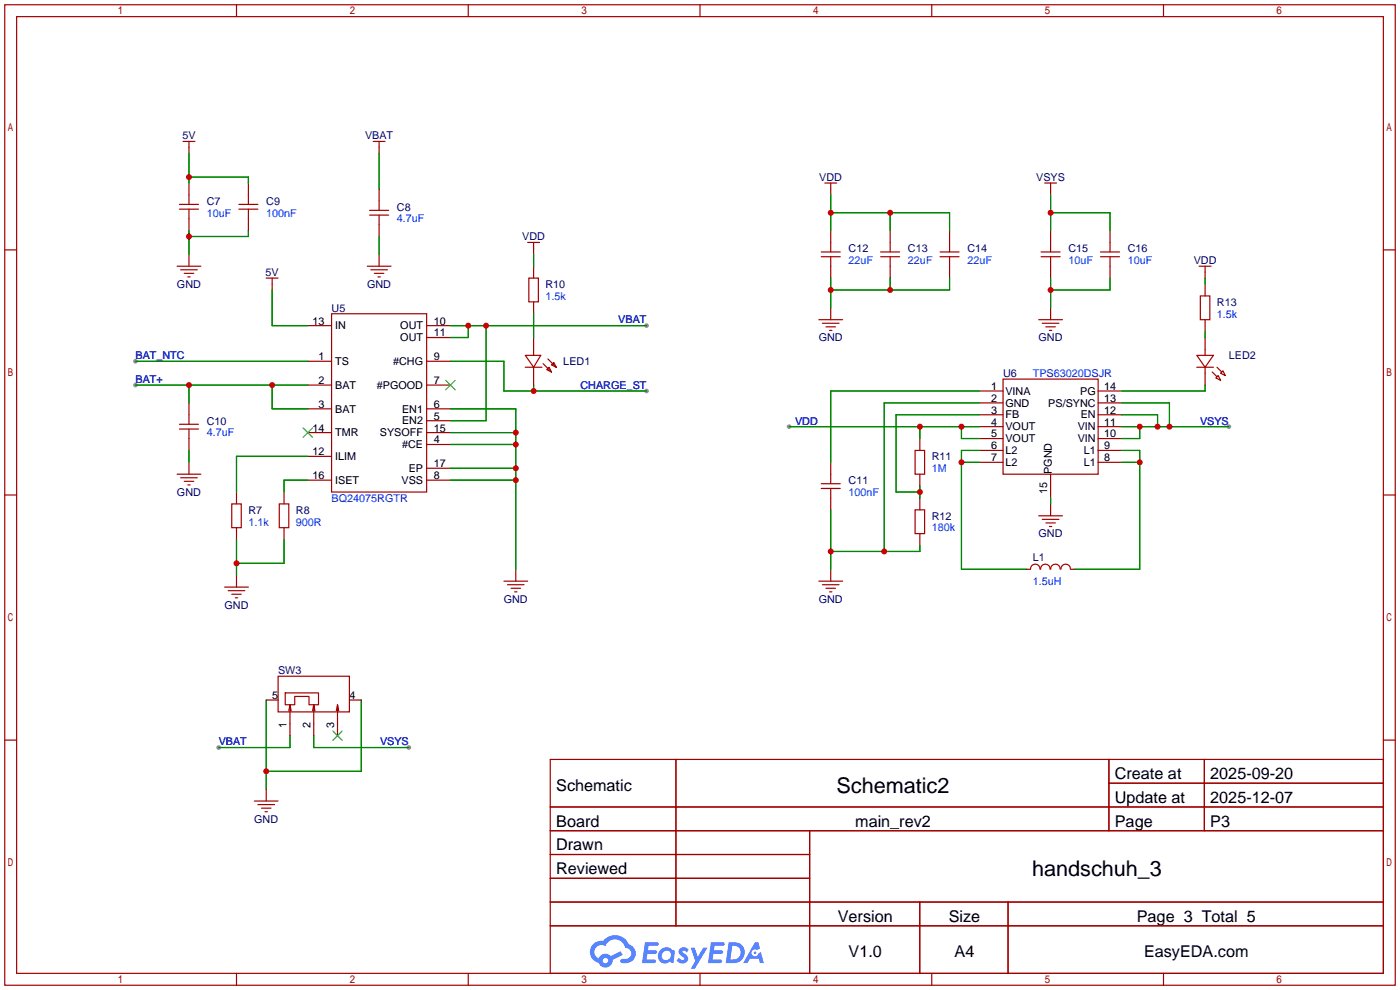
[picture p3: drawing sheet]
<svg xmlns="http://www.w3.org/2000/svg" width="299mm" height="212mm" viewBox="0 0 299 212" stroke-linecap="round" stroke-linejoin="round" font-family="sans-serif">
<g fill="#999">
<circle cx="29" cy="77.2" r=".51"/>
<circle cx="138.2" cy="69.6" r=".51"/>
<circle cx="29" cy="82.3" r=".51"/>
<circle cx="168.7" cy="91.2" r=".51"/>
<circle cx="262.6" cy="91.2" r=".51"/>
<circle cx="46.7" cy="159.8" r=".51"/>
<circle cx="87.4" cy="159.8" r=".51"/>
<circle cx="138.2" cy="83.6" r=".51"/>
</g>
<g fill="none" stroke="#a10000" stroke-width=".25">
<path d="M1 1h297.2v209.6h-297.2zM3.6 3.6h292.1v204.4h-292.1zM50.5 1v2.6M100.1 1v2.6M149.6 1v2.6M199.1 1v2.6M248.7 1v2.6M1 53.4h2.6M295.7 53.4h2.5M1 105.8h2.6M295.7 105.8h2.5M1 158.2h2.6"/>
<path d="M295.7 158.2h2.5M117.6 162.3h178.1v45.7h-178.1zM117.6 172.5h178.1M117.6 177.5h178.1M144.5 162.3v35.6M173 177.5v30.5M237 162.3v15.2M237 167.4h58.7M257.4 162.3v15.2M117.6 182.6h55.4M117.6 192.8h178.1M117.6 187.7h55.4"/>
<path d="M117.6 197.9h178.1M196.6 192.8v15.2M215.4 192.8v15.2M50.5 208v2.6M100.1 208v2.6M149.6 208v2.6M199.1 208v2.6M248.7 208v2.6"/>
</g>
<g fill="#5487ff">
<path d="M145.3 202.7a1.3 1.3 0 0 1 1.9 .3l-.4 .6a.54 .54 0 0 0-.9-.2l.1 .2a1.34 1.34 0 0 1 .9 1.8 1.47 1.47 0 0 1-2.3-.1l.5-.6 .8 .5a.31 .31 0 0 0 .4-.3 .31 .31 0 0 0-.3-.4 1.12 1.12 0 0 1-.7-1.8z"/>
<path d="M147.6 202.5h.9l.6 2 1.2-2h.9l-2.7 4.6h-.9l1-1.7z"/>
<path d="M137.8 201.4h1.7a1.31 1.31 0 0 1 1.2 .2 .4 .4 0 0 1-.3 .5l-1.8 .1-.1 .9h1.6a.4 .4 0 0 1 .4 .4 .4 .4 0 0 1-.5 .4h-1.6l-.2 1.2h1.4a.46 .46 0 0 1 .5 0 .46 .46 0 0 1 .1 .5l-.4 .2h-2.6z"/>
<path d="M151.9 201.4h1.7a1.32 1.32 0 0 1 1.2 .2 .39 .39 0 0 1-.3 .5l-1.8 .1-.1 .9h1.6a.4 .4 0 0 1 .4 .4 .4 .4 0 0 1-.4 .4h-1.7l-.2 1.2h1.4a.46 .46 0 0 1 .5 0 .46 .46 0 0 1 .1 .5l-.4 .2h-2.6z"/>
<path d="M161.3 201.4h.8l.3 1.3-.6 .4a.75 .75 0 0 0-1.1 .3 .75 .75 0 0 0 .5 1 .75 .75 0 0 0 .9-.7l.5-.2 .6 2.3h-.8l-.3-.9h-1.8l-.5 .9h-1z"/>
<path d="M155.7 201.4l-.6 4.4h1.5a2.27 2.27 0 0 0 2.6-2.2 2.27 2.27 0 0 0-2.7-2.2zM156.5 202.1a1.5 1.5 0 0 1 1.8 1.6 1.5 1.5 0 0 1-1.9 1.4h-.3z"/>
<path d="M141.2 203a1.6 1.6 0 0 0-.3 2.3 1.6 1.6 0 0 0 2.3 .2l.7 .3 .3-2.4-.1-.3-.5-.1a1.58 1.58 0 0 0-2.4 0zM141.8 203.5a.98 .98 0 0 1 1.6 .4 .98 .98 0 0 1-1.1 1.3 .94 .94 0 0 1-.9-.7 .94 .94 0 0 1 .4-1z"/>
<path d="M126.8 201.8a2.37 2.37 0 0 0 1.1 4 1.54 1.54 0 0 0 1.8 1 1.54 1.54 0 0 0 1.2-1.6l2.2-1.1-.5-.8-2 1a1.57 1.57 0 0 0-2.7 .5 1.5 1.5 0 0 1-.7-2.1 1.5 1.5 0 0 1 2.2-.5 2.23 2.23 0 0 1 2.3-1.4 2.23 2.23 0 0 1 2 1.8 1.16 1.16 0 0 1 1.2 1.1 1.16 1.16 0 0 1-1.1 1.2h-.7a.47 .47 0 0 0-.5 .4 .47 .47 0 0 0 .4 .5 2.17 2.17 0 0 0 2.5-.9 2.17 2.17 0 0 0-.3-2.7l-.8-.4a3.2 3.2 0 0 0-5.5-.7l-1.1 .1zM128.8 205.3a.6 .6 0 0 1 1.2 0 .6 .6 0 0 1-1.2 0z"/>
<circle cx="161.4" cy="203.6" r=".28"/>
</g>
<g fill="none" stroke="#a10000" stroke-width=".25">
<path d="M39.1 30.2h2.6M40.4 30.2v2.6M40.4 39.1v4.6M53.1 39.1v4.6M79.8 30.2h2.5M81 30.2v2.6M176.3 39.1h2.5M177.5 39.1v2.6M223.3 39.1h2.5M224.5 39.1v2.6M37.8 56.9h5.1M38.4 43.7h4"/>
<path d="M38.4 44.7h4M38.6 57.7h3.6M39.4 58.4h2M40.1 59.2h.5M40.4 44.7v4.6M40.4 54.4v2.5M51.1 43.7h4M51.1 44.7h4M53.1 44.7v4.6M56.9 59.4h2.5M58.2 59.4v2.6M78.5 56.9h5.1"/>
<path d="M79 45h4.1M79 46h4.1M79.2 57.7h3.6M80 58.4h2M80.8 59.2h.5M81 40.4v4.6M81 46v4.5M81 54.4v2.5M112.8 51.8h2.5M113 59.4h2.1v5.1h-2.1zM114 51.8v2.6M114 56.9v2.5"/>
<path d="M175.5 53.8h4.1M175.5 54.9h4.1M177.5 49.3v4.5M177.5 54.9v4.5M188.2 53.8h4.1M188.2 54.9h4.1M190.2 49.3v4.5M190.2 54.9v4.5M200.9 53.8h4.1M200.9 54.9h4.1M202.9 49.3v4.5M202.9 54.9v4.5"/>
<path d="M222.5 53.8h4.1M222.5 54.9h4.1M224.5 49.3v4.5M224.5 54.9v4.5M235.2 53.8h4.1M235.2 54.9h4.1M237.2 49.3v4.5M237.2 54.9v4.5M256.3 56.9h2.5M257.6 56.9v2.5M65.8 77.2h5.1M65.8 69.6h5.1"/>
<path d="M70.9 67.1h20.3v38.1h-20.3zM91.2 77.2h5.1M91.2 69.6h5.1M91.2 72.1h5.1M112.3 75.9h3.3l-1.6 2.6zM112.3 78.5h3.5M114 64.5v2.6M114 72.1v3.8M114 78.5v3.8M116.1 77.7l1.8 1.8M116.8 79l.5-.5 .6 1zM117.1 76.7l1.8 1.8"/>
<path d="M117.9 78l.5-.5 .5 1zM175 68.3h5.1M175.8 69.1h3.5M176.5 69.8h2.1M177.3 70.6h.5M177.5 65.8v2.5M222 68.3h5.1M222.8 69.1h3.5M223.5 69.8h2.1M224.3 70.6h.5M224.5 65.8v2.5M255.8 75.9h3.5l-1.7 2.6z"/>
<path d="M255.8 78.5h3.5M256.5 63.2h2.1v5.1h-2.1zM257.6 60.7v2.5M257.6 68.3v2.6M257.6 72.1v3.8M257.6 78.5v3.8M259.1 79.5l1 1M260.1 78.5l1 1M260.9 79.8l.5-.6 .5 1.1zM38.4 90.7h4M38.4 91.7h4M40.4 86.1v4.6"/>
<path d="M40.4 91.7v4.6M40.4 98.8v2.5M65.8 82.3h5.1M65.8 87.4h5.1M65.8 97.5h5.1M65.8 92.5h5.1M91.2 82.3h5.1M91.2 87.4h5.1M91.2 95h5.1M91.2 89.9h5.1M91.2 92.5h5.1M177.5 98.8v4.6"/>
<path d="M195.6 96.3h2v5h-2zM196.6 93.7v2.6M209.3 83.6h5.1M209.3 86.1h5.1M209.3 88.6h5.1M209.3 91.2h5.1M209.3 93.7h5.1M209.3 96.3h5.1M209.3 98.8h5.1M214.4 81h20.3v20.3h-20.3zM234.7 83.6h5.1M234.7 86.1h5.1"/>
<path d="M234.7 88.6h5.1M234.7 91.2h5.1M234.7 93.7h5.1M234.7 96.3h5.1M234.7 98.8h5.1M259.8 80.8l.5-.5 .6 1zM37.8 101.3h5.1M38.6 102.1h3.6M39.4 102.9h2M40.1 103.6h.5M49.5 107.7h2.1v5.1h-2.1zM50.5 105.2v2.5"/>
<path d="M50.5 112.8v2.5M59.7 107.7h2v5.1h-2zM60.7 105.2v2.5M60.7 112.8v2.5M65.8 102.6h5.1M91.2 102.6h5.1M91.2 100.1h5.1M175.5 103.4h4.1M175.5 104.4h4.1M177.5 104.4v4.6M195.6 109h2v5h-2zM196.6 101.3v2.6"/>
<path d="M196.6 106.4v2.6M196.6 114v2.6M222 110.2h5.1M222.8 111h3.5M223.5 111.8h2.1M224.3 112.5h.5M224.5 101.3v5.1M224.5 107.7v2.5M48 125.5h5.1M48.8 126.2h3.5M49.5 127h2.1M50.3 127.8h.5"/>
<path d="M50.5 122.9v2.6M107.7 124.2h5.1M108.5 125h3.5M109.2 125.7h2.1M110 126.5h.5M110.2 121.7v2.5M175 124.2h5.1M175.8 125h3.5M176.5 125.7h2.1M177.3 126.5h.5M177.5 121.7v2.5M222.3 121.7a1.01 1.01 0 0 0-1-1.1 1.01 1.01 0 0 0-1.1 1.1h-.7"/>
<path d="M222.4 121.7a1.01 1.01 0 0 1 1-1.1 1.01 1.01 0 0 1 1 1.1M224.6 121.7a1.01 1.01 0 0 1 1-1.1 1.01 1.01 0 0 1 1 1.1M226.7 121.7a1.01 1.01 0 0 1 1.1-1.1 1.01 1.01 0 0 1 1 1.1M228.9 121.7h.7M56.9 149.6h2.5M59.4 144.5h15.3v7.6h-15.3zM61 148.1h7.1v2.5h-2.1v-1.8h-3v1.8h-2zM62 150.6l-.3 1.3M62.2 151.9l-.2-1.3v6.6M67.1 150.6l-.3 1.3M67.3 151.9l-.2-1.3v6.6M72.1 150.6l-.2 1.3"/>
<path d="M72.4 151.9l-.3-1.3v6.6M74.7 149.6h2.5M54.4 171.2h5M55.1 172h3.6M55.9 172.7h2M56.6 173.5h.5M56.9 168.7v2.5"/>
</g>
<path d="M64.8 91.4l2 2.1M66.8 91.4l-2 2.1M95.2 81.3l2.1 2M97.3 81.3l-2.1 2M71.1 156.2l2.1 2M73.2 156.2l-2.1 2" fill="none" stroke="#3c3" stroke-width=".25"/>
<g fill="none" stroke="#008700" stroke-width=".25">
<path d="M40.4 32.8v6.3M40.4 37.8h12.7v1.3M81 32.8v7.6M40.4 49.3v5.1M53.1 49.3v1.2h-12.7M81 50.5v3.9M114 54.4v2.5M177.5 41.7v7.6M177.5 59.4v6.4M177.5 45.5h25.4v3.8M190.2 45.5v3.8M190.2 59.4v2.6"/>
<path d="M202.9 59.4v2.6h-25.4M224.5 41.7v7.6M224.5 59.4v6.4M224.5 45.5h12.7v3.8M237.2 59.4v2.6h-12.7M257.6 59.4v1.3M29 77.2h36.8M58.2 62v7.6h7.6M96.3 77.2h11.4v6.4h30.5M96.3 69.6h41.9M100.1 69.6v2.5h-3.8M103.9 69.6v20.3h-7.6"/>
<path d="M114 67.1v5M257.6 70.9v1.2M29 82.3h36.8M40.4 82.3v3.8M40.4 96.3v2.5M58.2 82.3v5.1h7.6M65.8 97.5h-15.3v7.7M96.3 92.5h13.9M96.3 87.4h13.9v34.3M96.3 95h13.9M114 82.3v1.3M168.7 91.2h40.6"/>
<path d="M196.6 91.2v2.5M205.5 91.2v2.5h3.8M205.5 98.8h3.8M209.3 96.3h-3.8v25.4h14M209.3 88.6h-17.8v16.6h5.1M209.3 83.6h-31.8v15.2M209.3 86.1h-20.3v31.8M239.8 91.2h22.8M239.8 88.6h7.6v2.6M239.8 86.1h10.1v5.1M239.8 96.3h3.8v25.4h-14M239.8 98.8h3.8"/>
<path d="M243.6 91.2v2.5h-3.8M257.6 82.3v1.3h-17.8M50.5 115.3v7.6M60.7 115.3v5.1h-10.2M65.8 102.6h-5.1v2.6M96.3 100.1h13.9M96.3 102.6h13.9M177.5 109v12.7M196.6 103.9v2.5M196.6 116.6v1.3h-19.1M224.5 106.4v1.3M56.9 149.6v19.1"/>
<path d="M62 157.2v2.6h-15.3M67.1 157.2v2.6h20.3M77.2 149.6v15.2h-20.3"/>
</g>
<g fill="#c00">
<circle cx="110.2" cy="92.5" r=".63"/>
<circle cx="110.2" cy="95" r=".63"/>
<circle cx="110.2" cy="100.1" r=".63"/>
<circle cx="110.2" cy="102.6" r=".63"/>
<circle cx="50.5" cy="120.4" r=".63"/>
<circle cx="103.9" cy="69.6" r=".63"/>
<circle cx="100.1" cy="69.6" r=".63"/>
<circle cx="58.2" cy="82.3" r=".63"/>
<circle cx="40.4" cy="82.3" r=".63"/>
<circle cx="205.5" cy="91.2" r=".63"/>
<circle cx="196.6" cy="91.2" r=".63"/>
<circle cx="196.6" cy="105.2" r=".63"/>
<circle cx="177.5" cy="117.9" r=".63"/>
<circle cx="189" cy="117.9" r=".63"/>
<circle cx="205.5" cy="98.8" r=".63"/>
<circle cx="243.6" cy="98.8" r=".63"/>
<circle cx="243.6" cy="91.2" r=".63"/>
<circle cx="247.4" cy="91.2" r=".63"/>
<circle cx="249.9" cy="91.2" r=".63"/>
<circle cx="177.5" cy="62" r=".63"/>
<circle cx="190.2" cy="62" r=".63"/>
<circle cx="177.5" cy="45.5" r=".63"/>
<circle cx="190.2" cy="45.5" r=".63"/>
<circle cx="224.5" cy="45.5" r=".63"/>
<circle cx="224.5" cy="62" r=".63"/>
<circle cx="56.9" cy="164.8" r=".63"/>
<circle cx="40.4" cy="50.5" r=".63"/>
<circle cx="114" cy="83.6" r=".63"/>
<circle cx="40.4" cy="37.8" r=".63"/>
</g>
<g font-size="4.6">
<text x="178.8" y="169.4">Schematic2</text>
<text x="220.6" y="187.2">handschuh_3</text>
</g>
<g font-size="3.5">
<text x="238.3" y="166.5">Create at</text>
<text x="258.7" y="166.5">2025-09-20</text>
<text x="118.9" y="169.1">Schematic</text>
<text x="238.3" y="171.6">Update at</text>
<text x="258.7" y="171.6">2025-12-07</text>
<text x="118.9" y="176.7">Board</text>
<text x="182.8" y="176.7">main_rev2</text>
<text x="238.3" y="176.7">Page</text>
<text x="258.7" y="176.7">P3</text>
<text x="118.9" y="181.8">Drawn</text>
<text x="118.9" y="186.8">Reviewed</text>
<text x="179.1" y="197">Version</text>
<text x="202.8" y="197">Size</text>
<text x="243" y="197">Page 3 Total 5</text>
<text x="181.4" y="204.6">V1.0</text>
<text x="204" y="204.6">A4</text>
<text x="244.5" y="204.6">EasyEDA.com</text>
</g>
<g font-size="2.3" fill="#000080">
<text x="39" y="29.8">5V</text>
<text x="78" y="29.8">VBAT</text>
<text x="175.1" y="38.7">VDD</text>
<text x="221.5" y="38.7">VSYS</text>
<text x="44.2" y="43.7">C7</text>
<text x="56.9" y="43.7">C9</text>
<text x="84.8" y="45">C8</text>
<text x="111.6" y="51.4">VDD</text>
<text x="181.4" y="53.9">C12</text>
<text x="194.1" y="53.9">C13</text>
<text x="206.8" y="53.9">C14</text>
<text x="228.3" y="53.9">C15</text>
<text x="241" y="53.9">C16</text>
<text x="56.8" y="59">5V</text>
<text x="255.1" y="56.4">VDD</text>
<text x="37.8" y="61.5">GND</text>
<text x="78.5" y="61.5">GND</text>
<text x="116.6" y="61.5">R10</text>
<text x="260.1" y="65.3">R13</text>
<text x="70.9" y="66.6">U5</text>
<text x="175" y="72.9">GND</text>
<text x="222" y="72.9">GND</text>
<text x="262.6" y="76.8">LED2</text>
<text x="120.4" y="78">LED1</text>
<text x="214.4" y="80.6">U6</text>
<text x="44.2" y="90.7">C10</text>
<text x="199.1" y="98.3">R11</text>
<text x="37.8" y="106">GND</text>
<text x="181.4" y="103.4">C11</text>
<text x="53.1" y="109.8">R7</text>
<text x="63.2" y="109.8">R8</text>
<text x="199.1" y="111">R12</text>
<text x="220.7" y="119.9">L1</text>
<text x="222" y="114.9">GND</text>
<text x="48" y="130.1">GND</text>
<text x="107.7" y="128.8">GND</text>
<text x="175" y="128.8">GND</text>
<text x="59.4" y="144.1">SW3</text>
<text x="54.3" y="175.8">GND</text>
</g>
<g font-size="2.3" fill="#00f">
<text x="44.2" y="46.3">10uF</text>
<text x="56.9" y="46.3">100nF</text>
<text x="84.8" y="47.5">4.7uF</text>
<text x="181.4" y="56.4">22uF</text>
<text x="194.1" y="56.4">22uF</text>
<text x="206.8" y="56.4">22uF</text>
<text x="228.3" y="56.4">10uF</text>
<text x="241" y="56.4">10uF</text>
<text x="116.6" y="64.1">1.5k</text>
<text x="132.1" y="69.1">VBAT</text>
<text x="260.1" y="67.9">1.5k</text>
<text x="29" y="76.8">BAT_NTC</text>
<text x="29" y="81.8">BAT+</text>
<text x="124.1" y="83.1">CHARGE_ST</text>
<text x="220.7" y="80.6">TPS63020DSJR</text>
<text x="44.2" y="93.3">4.7uF</text>
<text x="169.9" y="90.7">VDD</text>
<text x="256.5" y="90.7">VSYS</text>
<text x="199.1" y="100.9">1M</text>
<text x="70.9" y="107.2">BQ24075RGTR</text>
<text x="181.4" y="106">100nF</text>
<text x="53.1" y="112.3">1.1k</text>
<text x="63.2" y="112.3">900R</text>
<text x="199.1" y="113.6">180k</text>
<text x="220.7" y="125">1.5uH</text>
<text x="46.7" y="159.3">VBAT</text>
<text x="81.2" y="159.3">VSYS</text>
</g>
<g font-size="2.3">
<text x="66.8" y="69.4">13</text>
<text x="71.6" y="70.4">IN</text>
<text x="85.5" y="70.4">OUT</text>
<text x="92.7" y="69.4">10</text>
<text x="92.7" y="71.9">11</text>
<text x="68.1" y="77">1</text>
<text x="85.5" y="72.9">OUT</text>
<text x="92.7" y="77">9</text>
<text x="68.1" y="82.1">2</text>
<text x="71.6" y="78">TS</text>
<text x="71.6" y="83.1">BAT</text>
<text x="80.5" y="83.1">#PGOOD</text>
<text x="84" y="78">#CHG</text>
<text x="92.7" y="82.1">7</text>
<text x="211.8" y="83.3">1</text>
<text x="236" y="83.3">14</text>
<text x="68.1" y="87.1">3</text>
<text x="71.6" y="88.2">BAT</text>
<text x="85.9" y="88.2">EN1</text>
<text x="92.7" y="89.7">5</text>
<text x="92.7" y="87.1">6</text>
<text x="211.8" y="85.9">2</text>
<text x="211.8" y="88.4">3</text>
<text x="214.9" y="84.4">VINA</text>
<text x="214.9" y="86.9">GND</text>
<text x="214.9" y="89.4">FB</text>
<text x="224.1" y="86.9">PS/SYNC</text>
<text x="230.9" y="84.4">PG</text>
<text x="231" y="89.4">EN</text>
<text x="236" y="88.4">12</text>
<text x="236" y="85.9">13</text>
<text x="66.8" y="92.2">14</text>
<text x="71.6" y="93.2">TMR</text>
<text x="81.2" y="93.2">SYSOFF</text>
<text x="85.9" y="95.8">#CE</text>
<text x="85.9" y="90.7">EN2</text>
<text x="92.7" y="94.8">4</text>
<text x="92.7" y="92.2">15</text>
<text x="211.8" y="91">4</text>
<text x="211.8" y="93.5">5</text>
<text x="214.9" y="92">VOUT</text>
<text x="214.9" y="94.5">VOUT</text>
<text x="230.3" y="94.5">VIN</text>
<text x="230.3" y="92">VIN</text>
<text x="236" y="93.5">10</text>
<text x="236" y="91">11</text>
<text x="66.8" y="97.3">12</text>
<text x="71.6" y="98.3">ILIM</text>
<text x="87.3" y="100.9">EP</text>
<text x="92.7" y="99.8">17</text>
<text x="211.8" y="96">6</text>
<text x="211.8" y="98.6">7</text>
<text x="214.9" y="97.1">L2</text>
<text x="214.9" y="99.6">L2</text>
<text x="224.8" y="101.3" transform="rotate(-90 224.8 101.3)">PGND</text>
<text x="231.6" y="99.6">L1</text>
<text x="231.6" y="97.1">L1</text>
<text x="236" y="98.6">8</text>
<text x="236" y="96">9</text>
<text x="66.8" y="102.4">16</text>
<text x="71.6" y="103.4">ISET</text>
<text x="85.8" y="103.4">VSS</text>
<text x="92.7" y="102.4">8</text>
<text x="223.8" y="105.7" transform="rotate(-90 223.8 105.7)">15</text>
<text x="58.2" y="149.4">5</text>
<text x="74.7" y="149.4">4</text>
<text x="61.3" y="155.5" transform="rotate(-90 61.3 155.5)">1</text>
<text x="66.3" y="155.5" transform="rotate(-90 66.3 155.5)">2</text>
<text x="71.4" y="155.5" transform="rotate(-90 71.4 155.5)">3</text>
</g>
</svg>
